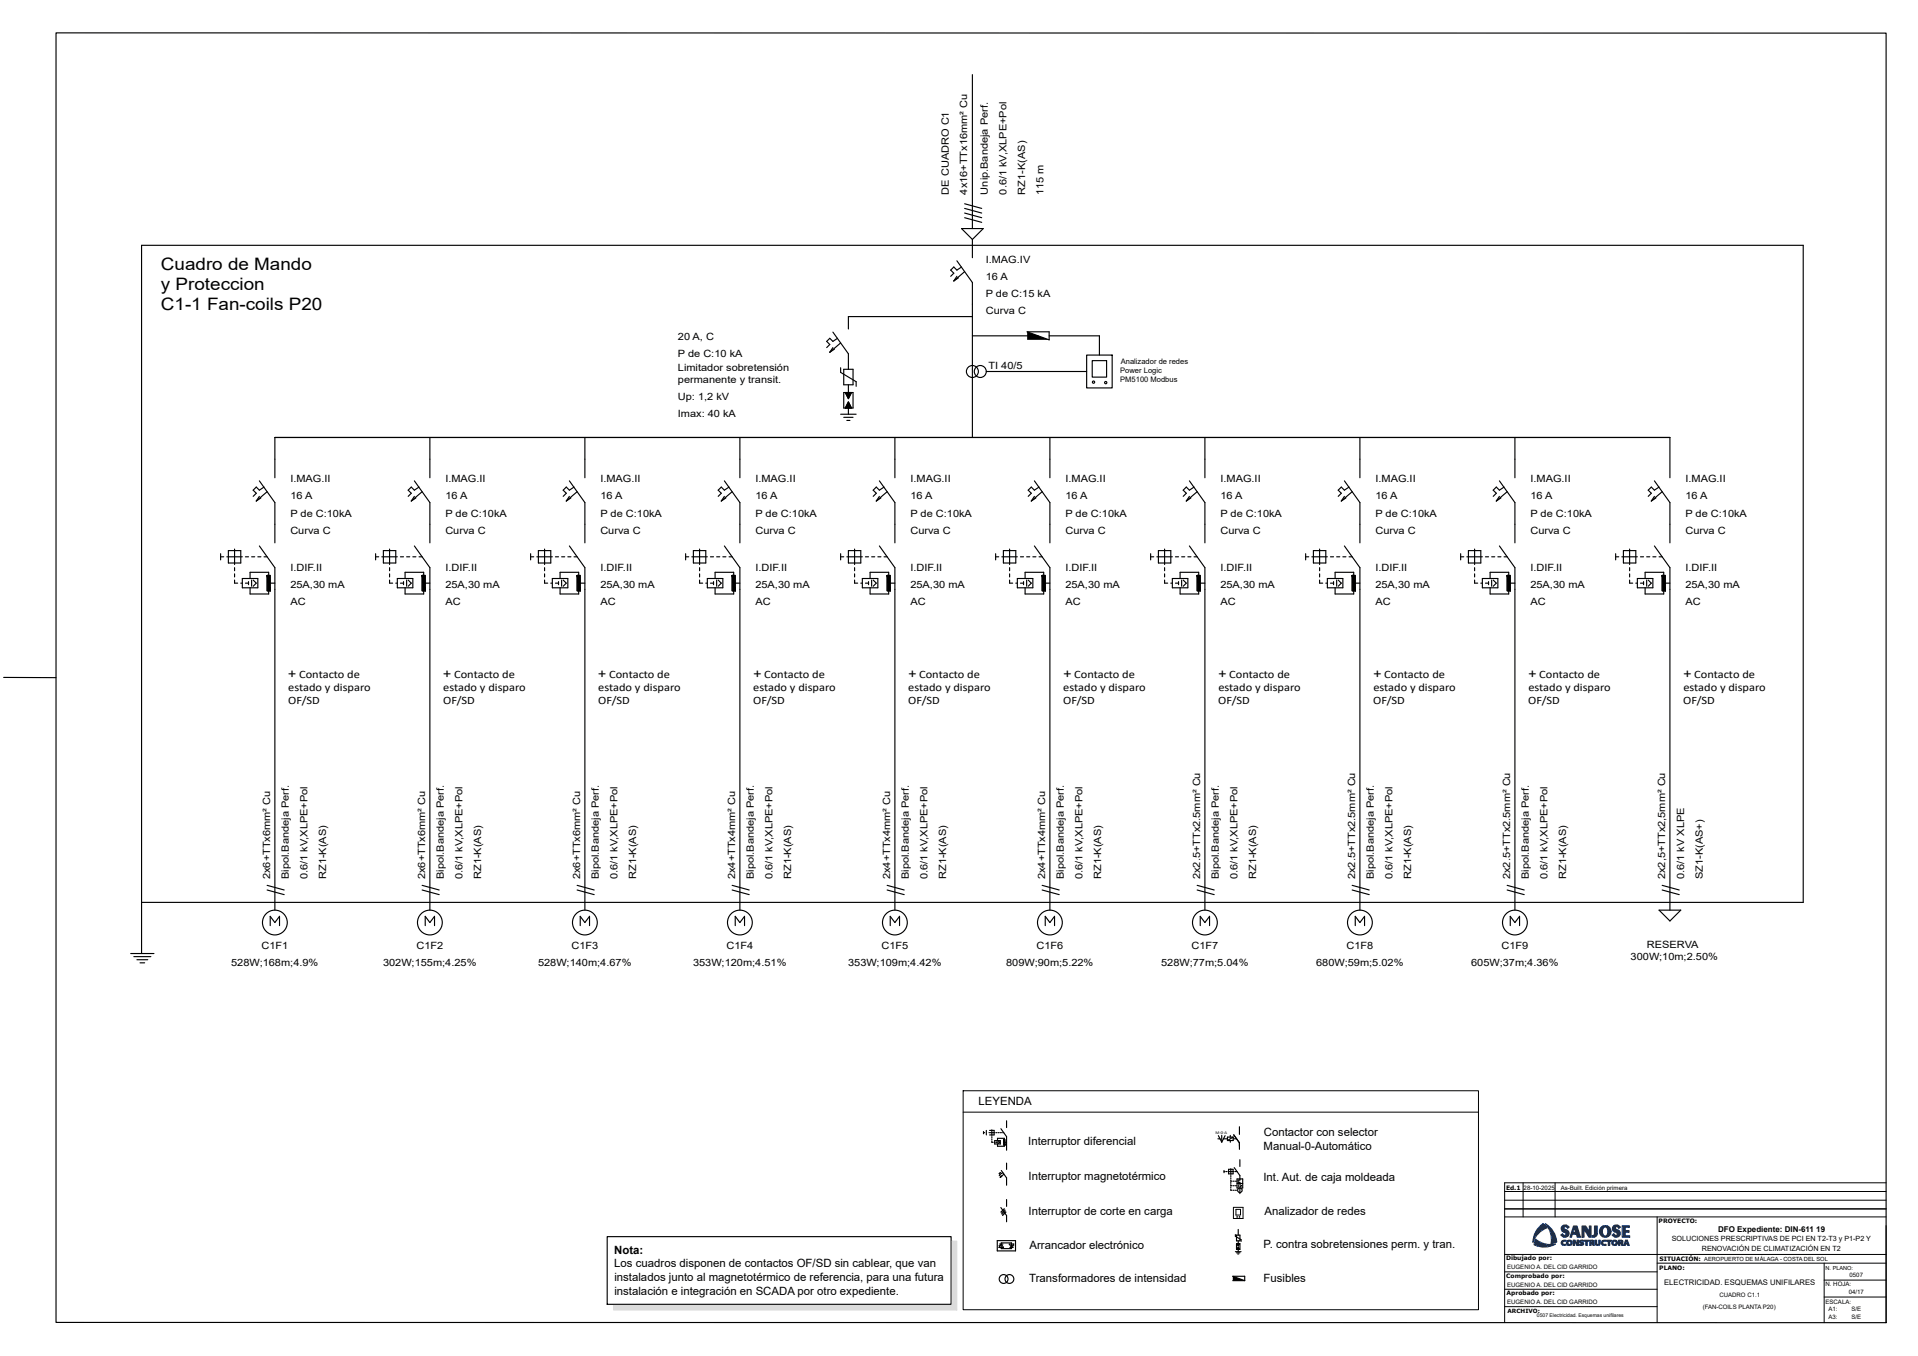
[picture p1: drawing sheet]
<svg xmlns="http://www.w3.org/2000/svg" width="420mm" height="297mm" viewBox="0 0 420 297" stroke-linecap="round" stroke-linejoin="round" font-family="sans-serif">
<!-- layer: LINEAS -->
<g fill="none" stroke="#000" stroke-width=".25">
<path d="M212.9 16.3v33.8M211.2 46.7l3.8 1M211.2 45.6l3.8 1.1M211.2 47.7l3.8 1M211.2 44.6l3.8 1M212.9 52.4v4M212.9 61.9v33.9M212.9 69.3h-27.1v2.8M224.9 72.7h4.8v1.7zM94.1 95.8v8.8M128.1 95.8v8.8M162 95.8v8.8"/>
<path d="M196 95.8v8.8M216 81.4h22M229.9 95.8v8.8M263.8 95.8v8.8M297.8 95.8v8.8M331.7 95.8v8.8M60.2 104.6v-8.8h305.5v8.8M60.2 110.1v8.8M94.1 110.1v8.8M128.1 110.1v8.8M162 110.1v8.8M196 110.1v8.8"/>
<path d="M229.9 110.1v8.8M263.8 110.1v8.8M297.8 110.1v8.8M331.7 110.1v8.8M365.7 110.1v8.8M60.2 124.3v75M94.1 124.3v75M128.1 124.3v75M162 124.3v75M196 124.3v75M229.9 124.3v75M263.8 124.3v75"/>
<path d="M297.8 124.3v75M331.7 124.3v75M365.7 124.3v75M58.5 194.9l3.7 1.1M58.5 193.9l3.7 1M92.4 194.9l3.8 1.1M92.4 193.9l3.8 1M126.4 194.9l3.7 1.1M126.4 193.9l3.7 1M160.3 194.9l3.8 1.1M160.3 193.9l3.8 1M194.3 194.9l3.7 1.1"/>
<path d="M194.3 193.9l3.7 1M228.2 194.9l3.7 1.1M228.2 193.9l3.7 1M262.1 194.9l3.8 1.1M262.1 193.9l3.8 1M296.1 194.9l3.7 1.1M296.1 193.9l3.7 1M330 194.9l3.8 1.1M330 193.9l3.8 1M363.3 199.3h4.8l-2.4 2.4zM364 194.9l3.7 1.1M364 193.9l3.7 1"/>
<path d="M220.4 245.5v1.5M220.4 249v2.9M220.4 254.8v1.3M220.4 258v1.6M271.4 250.3v1.4M271.5 254v1.5M218.4 271.7h4v2.3h-4zM218.8 272.9h.2M218.9 272.5h.7M219.3 272.2h2.2v1.3h-2.2zM219.3 272.5l.5 .7h-1zM220.4 262.7v1.5"/>
<path d="M221 272.5h1l-.5 .7zM221.1 273.2h.8M221.8 272.9h.2M271.5 260.2v1.2"/>
<circle cx="212.9" cy="81.4" r="1.31"/>
<circle cx="214.7" cy="81.4" r="1.31"/>
</g>
<!-- layer: SIMBOLOS -->
<g fill="none" stroke="#000" stroke-width=".25">
<path d="M209.5 57.1l3.4 4.8M210.6 58.5l-1.1 .7-.6-.7-.7 .7 .7 .6-.7 .7M210.6 50.1h4.7l-2.4 2.3zM211.2 59.5l-2.3 2M182.4 72.7l3.4 4.8v3.4M182.4 76.1l-.7 1.1M182.7 76.5l-1 .7M183.4 74.1l-1 .7-.7-.7-.7 .7 .7 .7-.7 .6M184.1 75.1l-2.4 2.1M209.5 60.5l-.6 1M209.9 60.9l-1 .6M184.1 80.5v1.1l3.4 2v1"/>
<path d="M184.1 90.7h3.4M184.8 80.9h2v3.4h-2zM184.8 86h2v3.4h-2zM184.8 91.4h2M185.1 86h1.4l-.7 1.3zM185.4 92.1h.7M185.8 88l.7 1.4h-1.4zM185.8 84.3v1.7M185.8 89.4v1.3M56.8 108.7l-.7 1M56.8 105.3l3.4 4.8M56.8 119.6l3.4 4.7"/>
<path d="M57.1 109.1l-1 .6M57.8 106.7l-1 .7-.7-.7-.7 .7 .7 .6-.7 .7M58.5 107.7l-2.4 2M90.7 108.7l-.6 1M90.7 105.3l3.4 4.8M90.7 119.6l3.4 4.7M91.1 109.1l-1 .6M91.8 106.7l-1.1 .7-.6-.7-.7 .7 .7 .6-.7 .7M92.4 107.7l-2.3 2M124.7 108.7l-.7 1M124.7 105.3l3.4 4.8M124.7 119.6l3.4 4.7"/>
<path d="M125 109.1l-1 .6M125.7 106.7l-1 .7-.7-.7-.7 .7 .7 .6-.7 .7M126.4 107.7l-2.4 2M158.6 108.7l-.7 1M158.6 105.3l3.4 4.8M158.6 119.6l3.4 4.7M159 109.1l-1.1 .6M159.6 106.7l-1 .7-.7-.7-.6 .7 .6 .6-.6 .7M160.3 107.7l-2.4 2M192.6 108.7l-.7 1M192.6 105.3l3.4 4.8M192.6 119.6l3.4 4.7"/>
<path d="M192.9 109.1l-1 .6M193.6 106.7l-1 .7-.7-.7-.7 .7 .7 .6-.7 .7M194.3 107.7l-2.4 2M226.5 108.7l-.7 1M226.5 105.3l3.4 4.8M226.5 119.6l3.4 4.7M226.8 109.1l-1 .6M227.5 106.7l-1 .7-.7-.7-.6 .7 .6 .6-.6 .7M228.2 107.7l-2.4 2M260.5 108.7l-.7 1M260.5 105.3l3.3 4.8M260.5 119.6l3.3 4.7"/>
<path d="M260.8 109.1l-1 .6M261.5 106.7l-1 .7-.7-.7-.7 .7 .7 .6-.7 .7M262.1 107.7l-2.3 2M294.4 108.7l-.7 1M294.4 105.3l3.4 4.8M294.4 119.6l3.4 4.7M294.7 109.1l-1 .6M295.4 106.7l-1 .7-.7-.7-.7 .7 .7 .6-.7 .7M296.1 107.7l-2.4 2M328.3 108.7l-.6 1M328.3 105.3l3.4 4.8M328.3 119.6l3.4 4.7"/>
<path d="M328.7 109.1l-1 .6M329.4 106.7l-1.1 .7-.6-.7-.7 .7 .7 .6-.7 .7M330 107.7l-2.3 2M362.3 108.7l-.7 1M362.3 105.3l3.4 4.8M362.3 119.6l3.4 4.7M362.6 109.1l-1 .6M363.3 106.7l-1 .7-.7-.7-.7 .7 .7 .6-.7 .7M364 107.7l-2.4 2M48.3 122h.7M48.3 121.3v1.3M49.7 122h3.4"/>
<path d="M50 120.6h2.7v2.7h-2.7zM51.4 120.3v3.4M51.4 124.3v.7M51.4 125.7v.7M51.4 127v.7h.6M52.7 127.7h.4M53.1 126.7h3.4v2h-3.4zM53.7 122h.7M53.7 127.7h.7M54.4 127.4v.7M54.8 128.7v1.4h4v-.7M55.1 122h.7"/>
<path d="M55.1 127v1.4M55.4 127l.7 .7-.7 .7M56.5 122h.6M57.8 122h.7M58.5 126h.7v3.4zM58.5 126l.7 3.4h-.7zM58.8 126v-.7h-4v1.4M59.2 127.7h1M82.3 122h.6M82.3 121.3v1.3M83.6 122h3.4M84 120.6h2.7v2.7h-2.7z"/>
<path d="M85.3 127v.7h.7M85.3 120.3v3.4M85.3 124.3v.7M85.3 125.7v.7M86.7 127.7h.3M87 126.7h3.4v2h-3.4zM87.7 122h.7M87.7 127.7h.7M88.4 127.4v.7M88.7 128.7v1.4h4.1v-.7M89 122h.7M89 127v1.4"/>
<path d="M89.4 127l.7 .7-.7 .7M90.4 122h.7M91.8 122h.6M92.4 126h.7v3.4zM92.4 126l.7 3.4h-.7zM92.8 126v-.7h-4.1v1.4M93.1 127.7h1M116.2 122h.7M116.2 121.3v1.3M117.6 122h3.3M117.9 120.6h2.7v2.7h-2.7zM119.3 127v.7h.6"/>
<path d="M119.3 120.3v3.4M119.3 124.3v.7M119.3 125.7v.7M120.6 127.7h.3M120.9 126.7h3.4v2h-3.4zM121.6 122h.7M121.6 127.7h.7M122.3 127.4v.7M122.6 128.7v1.4h4.1v-.7M123 122h.7M123 127v1.4M123.3 127l.7 .7-.7 .7"/>
<path d="M124.3 122h.7M125.7 122h.7M126.4 126h.7v3.4zM126.4 126l.7 3.4h-.7zM126.7 126v-.7h-4.1v1.4M127.1 127.7h1M150.1 122h.7M150.1 121.3v1.3M151.5 122h3.4M151.8 120.6h2.8v2.7h-2.8zM153.2 127v.7h.7M153.2 120.3v3.4"/>
<path d="M153.2 124.3v.7M153.2 125.7v.7M154.6 127.7h.3M154.9 126.7h3.4v2h-3.4zM155.6 122h.6M155.6 127.7h.6M156.2 127.4v.7M156.6 128.7v1.4h4.1v-.7M156.9 122h.7M156.9 127v1.4M157.3 127l.6 .7-.6 .7M158.3 122h.7"/>
<path d="M159.6 122h.7M160.3 126h.7v3.4zM160.3 126l.7 3.4h-.7zM160.7 126v-.7h-4.1v1.4M161 127.7h1M184.1 122h.7M184.1 121.3v1.3M185.4 122h3.4M185.8 120.6h2.7v2.7h-2.7zM187.1 127v.7h.7M187.1 120.3v3.4M187.1 124.3v.7"/>
<path d="M187.1 125.7v.7M188.5 127.7h.3M188.8 126.7h3.4v2h-3.4zM189.5 122h.7M189.5 127.7h.7M190.2 127.4v.7M190.5 128.7v1.4h4.1v-.7M190.9 122h.6M190.9 127v1.4M191.2 127l.7 .7-.7 .7M192.2 122h.7M193.6 122h.7"/>
<path d="M194.3 126h.6v3.4zM194.3 126l.6 3.4h-.6zM194.6 126v-.7h-4.1v1.4M194.9 127.7h1.1M218 122h.7M218 121.3v1.3M219.4 122h3.4M219.7 120.6h2.7v2.7h-2.7zM221.1 127v.7h.7M221.1 120.3v3.4M221.1 124.3v.7M221.1 125.7v.7"/>
<path d="M222.4 127.7h.4M222.8 126.7h3.4v2h-3.4zM223.5 122h.6M223.5 127.7h.6M224.1 127.4v.7M224.5 128.7v1.4h4v-.7M224.8 122h.7M224.8 127v1.4M225.2 127l.6 .7-.6 .7M226.2 122h.6M227.5 122h.7M228.2 126h.7v3.4z"/>
<path d="M228.2 126l.7 3.4h-.7zM228.5 126v-.7h-4v1.4M228.9 127.7h1M252 122h.6M252 121.3v1.3M253.3 122h3.4M253.7 120.6h2.7v2.7h-2.7zM255 127v.7h.7M255 120.3v3.4M255 124.3v.7M255 125.7v.7M256.4 127.7h.3"/>
<path d="M256.7 126.7h3.4v2h-3.4zM257.4 122h.7M257.4 127.7h.7M258.1 127.4v.7M258.4 128.7v1.4h4.1v-.7M258.8 122h.6M258.8 127v1.4M259.1 127l.7 .7-.7 .7M260.1 122h.7M261.5 122h.6M262.1 126h.7v3.4zM262.1 126l.7 3.4h-.7z"/>
<path d="M262.5 126v-.7h-4.1v1.4M262.8 127.7h1M285.9 122h.7M285.9 121.3v1.3M287.3 122h3.4M287.6 120.6h2.7v2.7h-2.7zM289 127v.7h.6M289 120.3v3.4M289 124.3v.7M289 125.7v.7M290.3 127.7h.4M290.7 126.7h3.4v2h-3.4z"/>
<path d="M291.3 122h.7M291.3 127.7h.7M292 127.4v.7M292.4 128.7v1.4h4v-.7M292.7 122h.7M292.7 127v1.4M293 127l.7 .7-.7 .7M294.1 122h.6M295.4 122h.7M296.1 126h.7v3.4zM296.1 126l.7 3.4h-.7zM296.4 126v-.7h-4v1.4"/>
<path d="M296.8 127.7h1M319.9 122h.6M319.9 121.3v1.3M321.2 122h3.4M321.5 120.6h2.8v2.7h-2.8zM322.9 127v.7h.7M322.9 120.3v3.4M322.9 124.3v.7M322.9 125.7v.7M324.3 127.7h.3M324.6 126.7h3.4v2h-3.4zM325.3 122h.7"/>
<path d="M325.3 127.7h.7M326 127.4v.7M326.3 128.7v1.4h4.1v-.7M326.6 122h.7M326.6 127v1.4M327 127l.7 .7-.7 .7M328 122h.7M329.4 122h.6M330 126h.7v3.4zM330 126l.7 3.4h-.7zM330.4 126v-.7h-4.1v1.4M330.7 127.7h1"/>
<path d="M353.8 122h.7M353.8 121.3v1.3M355.2 122h3.3M355.5 120.6h2.7v2.7h-2.7zM356.8 127v.7h.7M356.8 120.3v3.4M356.8 124.3v.7M356.8 125.7v.7M358.2 127.7h.3M358.5 126.7h3.4v2h-3.4zM359.2 122h.7M359.2 127.7h.7"/>
<path d="M359.9 127.4v.7M360.2 128.7v1.4h4.1v-.7M360.6 122h.7M360.6 127v1.4M360.9 127l.7 .7-.7 .7M361.9 122h.7M363.3 122h.7M364 126h.7v3.4zM364 126l.7 3.4h-.7zM364.3 126v-.7h-4.1v1.4M364.7 127.7h1M59.2 202.7v-2l1 1.4 1-1.4v2"/>
<path d="M93.1 202.7v-2l1 1.4 1.1-1.4v2M127.1 202.7v-2l1 1.4 1-1.4v2M161 202.7v-2l1 1.4 1-1.4v2M194.9 202.7v-2l1.1 1.4 1-1.4v2M228.9 202.7v-2l1 1.4 1-1.4v2M262.8 202.7v-2l1 1.4 1.1-1.4v2M296.8 202.7v-2l1 1.4 1-1.4v2M330.7 202.7v-2l1 1.4 1.1-1.4v2M215.4 248.1h.2M215.4 247.8v.5M216 247.6v1M216.6 248.1h1.2"/>
<path d="M216.7 247.6h1v1h-1M217.2 247.5v1.2M217.2 249v.2M217.2 249.4v.3M217.2 249.9v.3h.2M217.7 250.2h.1M217.8 249.8h1.3v.8h-1.3zM218.1 248.1h.2M218.1 250.2h.2M218.3 250.1v.2M218.4 250.6v.5h1.5v-.3M218.6 248.1h.2"/>
<path d="M218.6 249.9v.5M218.7 249.9l.2 .3-.2 .2M219.1 248.1h.2M219.2 247.2l1.2 1.8M219.3 257.5l-.3 .4M219.3 256.4l1.1 1.6M219.4 257.6l-.4 .3M219.5 248.1h.3M219.6 256.8l-.3 .3-.3-.3-.2 .3 .2 .2-.2 .2M219.8 249.6h.2v1.2zM219.8 249.6l.2 1.2h-.2zM219.8 257.2l-.8 .7"/>
<path d="M219.9 249.6v-.3h-1.5v.5M220 250.2h.4M268 256.6h.2M268 256.4v.5M268.4 256.6h.3M268.9 256.6h1.2M269 256.1h1v1h-1zM269.4 248.7v.4M269.4 249.8v.4M269.5 256v1.2M269.5 257.5v.2M269.5 258v.2"/>
<path d="M269.5 258.5v.2h.3M269.5 259v.2M269.5 259.5v.2h.3M269.5 260v.2M270 259.7h.3M270 258.7h.3M270 249.1h-1.2v.7M270 249.1v.7h-1.2M270 249.1l-1.2 .7M270 249.4h.8M270.2 248.6l1.2 1.7M270.3 255.7l1.2 1.8v1h-.4v.5h.4v.2"/>
<path d="M270.4 256.6h.5M270.5 259.7h.3M270.5 258.7h.3M270.9 258.2h1.2v2h-1.2zM270.9 259.2h1.2M271.3 259.5v.5M271.5 259.5l.4 .2-.4 .3M219.2 264.5l1.2 1.7v1.4M219.9 264.7l-.7 .8M220 265l-.7 .7M220.2 265.2l-.8 .8M220.3 265.5l-.8 .7"/>
<path d="M269.5 260.5v.2h.3M270 260.7h.3M270.5 260.7h.3M270.5 270.4v.4l1.3 .7v.4M270.5 274.2h1.3M270.8 270.5h.7v1.3h-.7zM270.8 272.4h.7v1.3h-.7zM270.8 274.4h.7M270.9 272.4h.5l-.3 .5zM271 274.7h.3M271.1 273.2l.3 .5h-.5zM271.1 269.3v1.2"/>
<path d="M271.1 271.8v.6M271.1 273.7v.5"/>
<circle cx="60.2" cy="202.1" r="2.72"/>
<circle cx="94.1" cy="202.1" r="2.72"/>
<circle cx="128.1" cy="202.1" r="2.72"/>
<circle cx="162" cy="202.1" r="2.72"/>
<circle cx="196" cy="202.1" r="2.72"/>
<circle cx="229.9" cy="202.1" r="2.72"/>
<circle cx="263.8" cy="202.1" r="2.72"/>
<circle cx="297.8" cy="202.1" r="2.72"/>
<circle cx="331.7" cy="202.1" r="2.72"/>
<circle cx="271.5" cy="260.7" r=".5"/>
</g>
<g fill="none" stroke="#000" stroke-width=".22">
<path d="M185.1 86h1.4l-.7 1.3zM185.8 88l.7 1.4h-1.4zM58.5 126h.7v3.4zM58.5 126l.7 3.4h-.7zM92.4 126h.7v3.4zM92.4 126l.7 3.4h-.7zM126.4 126h.7v3.4zM126.4 126l.7 3.4h-.7zM160.3 126h.7v3.4zM160.3 126l.7 3.4h-.7zM194.3 126h.6v3.4zM194.3 126l.6 3.4h-.6z"/>
<path d="M228.2 126h.7v3.4zM228.2 126l.7 3.4h-.7zM262.1 126h.7v3.4zM262.1 126l.7 3.4h-.7zM296.1 126h.7v3.4zM296.1 126l.7 3.4h-.7zM330 126h.7v3.4zM330 126l.7 3.4h-.7zM364 126h.7v3.4zM364 126l.7 3.4h-.7zM219.8 249.6h.2v1.2zM219.8 249.6l.2 1.2h-.2z"/>
<path d="M270.9 272.4h.5l-.3 .5zM271.1 273.2l.3 .5h-.5z"/>
</g>
<g fill="#000">
<path d="M185.1 86h1.4l-.7 1.3zM185.8 88l.7 1.4h-1.4zM58.5 126h.7v3.4zM58.5 126l.7 3.4h-.7zM92.4 126h.7v3.4zM92.4 126l.7 3.4h-.7zM126.4 126h.7v3.4zM126.4 126l.7 3.4h-.7zM160.3 126h.7v3.4zM160.3 126l.7 3.4h-.7zM194.3 126h.6v3.4zM194.3 126l.6 3.4h-.6z"/>
<path d="M228.2 126h.7v3.4zM228.2 126l.7 3.4h-.7zM262.1 126h.7v3.4zM262.1 126l.7 3.4h-.7zM296.1 126h.7v3.4zM296.1 126l.7 3.4h-.7zM330 126h.7v3.4zM330 126l.7 3.4h-.7zM364 126h.7v3.4zM364 126l.7 3.4h-.7zM219.8 249.6h.2v1.2zM219.8 249.6l.2 1.2h-.2z"/>
<path d="M270.9 272.4h.5l-.3 .5zM271.1 273.2l.3 .5h-.5z"/>
</g>
<!-- layer: RECUADRO -->
<path d="M31 197.6h363.9v-143.9h-363.9v155.1M28.6 208.8h5.1M29.3 209.5h3.7M30 210.2h2.4M30.7 210.9h1" fill="none" stroke="#000" stroke-width=".25"/>
<!-- layer: 0 -->
<g fill="none" stroke="#000" stroke-width=".25">
<path d="M212.9 73.6h14.4M229.7 73.6h11v4.2M238 77.8h5.5v7.2h-5.5zM239.2 79h3.1v3.6h-3.1zM266.7 249.4h.5M266.8 248.7l.7 1.5M267.5 248.7v1.5M267.9 249.4h.9M268.3 248.7l-.8 1.5M271.4 246.8v1.7"/>
<circle cx="239.5" cy="83.7" r=".25"/>
<circle cx="242.1" cy="83.8" r=".25"/>
</g>
<!-- layer: LINEAS -->
<path d="M224.9 72.7l4.8 1.7h-4.8z" fill="#000"/>
<!-- layer: RF-IE-DIBUJO SIMBOLOS -->
<g fill="none" stroke="#000" stroke-width=".22">
<path d="M270.1 264.4h2.1v2.5h-2.1zM270.6 264.9h1v1.2h-1z"/>
<circle cx="270.9" cy="266.5" r=".08"/>
<circle cx="271.4" cy="266.5" r=".08"/>
</g>
<!-- layer: RF-IE-TEXTO -->
<path d="M210.9 238.9h112.9v48h-112.9zM210.9 243.6h112.9" fill="none" stroke="#000" stroke-width=".22"/>
<!-- layer: Cajetin -->
<path d="M12.3 7.2l400.7 .1v282.4l-400.7-.1z" fill="none" stroke="#000" stroke-width=".25"/>
<g fill="none" stroke="#000" stroke-width=".22">
<path d="M333.5 259.1v7.4M340.5 259.1v7.4M413 259.1h-83.5v30.6M329.5 274.8h83.5M329.5 264.8h83.5M329.5 262.9h83.5M329.5 278.6h33.4M329.5 266.5h83.5M362.9 276.7h50.1M362.9 266.5v23.2M399.5 276.7v13M413 268.4v21.3"/>
<path d="M329.5 286.2h33.4M399.5 280.4h13.5M399.5 284.1h13.5"/>
</g>
<path d="M337.2 268.6a5 5 0 0 0-1.5 3.5 5.2 5.2 0 0 1 3.1-3.2l-.3-.5a.6 .6 0 0 0-.6-.3 .6 .6 0 0 0-.5 .3zM338.4 268.1a5.2 5.2 0 0 1 1.3 4.2h.5a.6 .6 0 0 0 .6-.3 .6 .6 0 0 0 0-.7 5 5 0 0 0-2.4-3.2zM336.3 271.4l-.2 .5a.6 .6 0 0 0-.1 .7 .6 .6 0 0 0 .6 .3 5 5 0 0 0 4-.4 5.2 5.2 0 0 1-4.3-1.1z" fill-rule="evenodd" fill="#082f6d"/>
<path d="M336.3 271.4a5.2 5.2 0 0 0 4.3 1.1 5 5 0 0 1-4.6 .1zM337.4 268.4l.5-.4 .9 .9a5.2 5.2 0 0 0-3.1 3.2 5 5 0 0 1 1.7-3.7zM338.4 268.1a5 5 0 0 1 2.5 3.9l-1.2 .3a5.2 5.2 0 0 0-1.3-4.2z" fill="none" stroke="#082f6d" stroke-width=".25"/>
<path d="M342.1 268.5a1.01 1.01 0 0 1 1.5 .3l-.3 .2a.39 .39 0 0 0-.4-.4 .39 .39 0 0 0-.4 .5l.1 .1a1.06 1.06 0 0 1 1 1.2 .98 .98 0 0 1-.9 .6 .98 .98 0 0 1-.9-.5l.3-.3a.4 .4 0 0 0 .5 .4 .4 .4 0 0 0 .3-.4l-.1-.1a.94 .94 0 0 1-.8-.6 .94 .94 0 0 1 .1-1z" fill-rule="evenodd" fill="#082f6d"/>
<path d="M342.2 268.5l.6-.2 .4 .1 .4 .4-.3 .2a.44 .44 0 0 0-.4-.3 .44 .44 0 0 0-.4 .2l.1 .3a.91 .91 0 0 1 .9 .7 .91 .91 0 0 1-.6 1.1h-.5l-.6-.5 .3-.3 .3 .3 .4 .1 .2-.2-.1-.3a1.07 1.07 0 0 1-.9-1.5z" fill="none" stroke="#082f6d" stroke-width=".25"/>
<path d="M344.6 269.1l.4 .8h-.6zM344.6 268.5l-.8 2.5h.3l.2-.7h.9l.2 .7h.7l-.8-2.5z" fill-rule="evenodd" fill="#082f6d"/>
<path d="M344.6 268.5h.7l.8 2.5h-.7l-.2-.7h-.9l-.2 .7h-.3zM344.6 269.1l.4 .8h-.6z" fill="none" stroke="#082f6d" stroke-width=".25"/>
<path d="M346.4 268.5h.8l.9 1.3-.1-1.3h.4v2.5h-.4l-1.2-1.8 .1 1.8h-.5z" fill-rule="evenodd" fill="#082f6d"/>
<path d="M346.4 268.5h.8l.9 1.3-.1-1.3h.4v2.5h-.4l-1.2-1.8 .1 1.8h-.5z" fill="none" stroke="#082f6d" stroke-width=".25"/>
<path d="M353.3 268.5a1.01 1.01 0 0 1 1.5 .3l-.3 .2a.39 .39 0 0 0-.4-.4 .39 .39 0 0 0-.4 .5l.1 .1a1.06 1.06 0 0 1 1 1.2 .98 .98 0 0 1-.9 .6 .98 .98 0 0 1-.9-.5l.4-.3a.4 .4 0 0 0 .4 .4 .4 .4 0 0 0 .4-.4l-.1-.1a.94 .94 0 0 1-.9-.6 .94 .94 0 0 1 .1-1z" fill-rule="evenodd" fill="#082f6d"/>
<path d="M353.4 268.5l.6-.2 .4 .1 .4 .4-.3 .2a.44 .44 0 0 0-.3-.3 .44 .44 0 0 0-.5 .2l.1 .3a.91 .91 0 0 1 .9 .7 .91 .91 0 0 1-.6 1.1h-.4l-.7-.5 .4-.3 .3 .3 .3 .1 .2-.2-.1-.3a1.07 1.07 0 0 1-.9-1.5z" fill="none" stroke="#082f6d" stroke-width=".25"/>
<path d="M355.2 268.5h1.6v.3h-.9v.7h.8v.4h-.8v.7h1v.4h-1.7z" fill-rule="evenodd" fill="#082f6d"/>
<path d="M355.2 268.5h1.6v.3h-.9v.7h.8v.4h-.8v.7h1v.4h-1.7z" fill="none" stroke="#082f6d" stroke-width=".25"/>
<path d="M350.2 269.7a1.3 1.3 0 0 1 2.6 0 1.3 1.3 0 0 1-2.6 0zM351.2 268.8a1.14 1.14 0 0 0 .4 1.9 1.21 1.21 0 0 0-.1-2z" fill-rule="evenodd" fill="#082f6d"/>
<g fill="none" stroke="#082f6d" stroke-width=".25">
<path d="M351.2 268.8h.1a.95 .95 0 0 1 .7 1.4 .54 .54 0 0 1-.5 .6 .54 .54 0 0 1-.5-.6l-.1-.8z"/>
<circle cx="351.5" cy="269.7" r="1.27"/>
</g>
<path d="M352.9 272.2a.65 .65 0 0 0 1.3 0 .65 .65 0 0 0-1.3 0zM353.2 272.2a.4 .4 0 0 0 .8 0 .4 .4 0 0 0-.8 0zM351.8 271.6v.3h.4v.9h.3v-.9h.4v-.3zM350.8 271.8l.6-.2 .3 .1-.1 .2a.43 .43 0 0 0-.5 0 .43 .43 0 0 0 0 .6 .43 .43 0 0 0 .5 0l.1 .2a.64 .64 0 0 1-.8 0 .64 .64 0 0 1-.1-.9zM349.3 271.6h.3v.8l.3 .2 .2-.2v-.8h.3v.7a.57 .57 0 0 1-.5 .5 .57 .57 0 0 1-.6-.5zM346.9 271.6v.3h.4v.9h.3v-.9h.4v-.3zM345.9 271.8v.3l.6 .4h-.6v.2a.5 .5 0 0 0 .6 .1 .5 .5 0 0 0 .2-.6l-.5-.3h.5v-.2l-.4-.1zM343 272.2a.65 .65 0 0 0 1.3 0 .65 .65 0 0 0-1.3 0zM343.3 272.2a.4 .4 0 0 0 .8 0 .4 .4 0 0 0-.8 0zM342 271.8l.6-.2 .3 .1v.2a.43 .43 0 0 0-.6 0 .43 .43 0 0 0 0 .6 .43 .43 0 0 0 .6 0v.2a.64 .64 0 0 1-.8 0 .64 .64 0 0 1-.1-.9zM354.7 271.8l.1 .4a.22 .22 0 0 0 .3-.1 .22 .22 0 0 0-.1-.3 .22 .22 0 0 0-.3 0zM354.4 271.7v1.1h.3l.1-.5 .2 .1 .1 .4h.3l-.3-.6 .3-.1-.1-.3zM348.4 271.8l.1 .4a.22 .22 0 0 0 .3-.1 .22 .22 0 0 0-.1-.3 .22 .22 0 0 0-.3 0zM348.1 271.7v1.1h.3l.1-.5 .2 .1 .1 .4h.3l-.3-.6 .3-.1-.1-.3zM344.5 271.6h.4l.5 .8v-.8h.2v1.2h-.3l-.5-.9v.9h-.3z" fill-rule="evenodd" fill="#082f6d"/>
<g fill="none" stroke="#082f6d" stroke-width=".25">
<path d="M342 271.9l.7-.3 .2 .1v.2a.42 .42 0 0 0-.6 0 .42 .42 0 0 0 0 .6 .42 .42 0 0 0 .6 0v.2l-.5 .1a.56 .56 0 0 1-.4-.9zM344.5 271.6h.4l.5 .8v-.8h.2v1.2h-.3l-.5-.9v.9h-.3zM346.3 272a.39 .39 0 0 1 .5 .4 .39 .39 0 0 1-.5 .4l-.4-.1v-.2l.5 .1M346.3 271.8l.4 .1v-.2a.5 .5 0 0 0-.5-.1 .5 .5 0 0 0-.3 .5l.5 .2M346.9 271.6h1.1v.3h-.4v.9h-.3v-.9h-.4zM348.1 271.7a.62 .62 0 0 1 1 .3l-.3 .2 .3 .6h-.3l-.3-.5-.1 .5h-.3zM348.4 271.8h.3a.21 .21 0 0 1 0 .3 .21 .21 0 0 1-.3 .1zM349.3 271.6h.3v.8l.3 .2 .2-.2v-.8h.3v.7a.57 .57 0 0 1-.5 .5 .57 .57 0 0 1-.6-.5zM350.7 271.9l.8-.3 .2 .1-.1 .2a.42 .42 0 0 0-.5 0 .42 .42 0 0 0 0 .6 .42 .42 0 0 0 .5 0l.1 .2-.5 .1a.56 .56 0 0 1-.5-.9zM351.8 271.6h1.1v.3h-.4v.9h-.3v-.9h-.4zM354.4 271.7a.62 .62 0 0 1 1 .3l-.3 .2 .3 .6h-.3l-.3-.5-.1 .5h-.3zM354.7 271.8h.3a.21 .21 0 0 1 0 .3 .21 .21 0 0 1-.3 .1z"/>
<circle cx="343.6" cy="272.2" r=".61"/>
<circle cx="343.7" cy="272.2" r=".37"/>
<circle cx="353.5" cy="272.2" r=".61"/>
<circle cx="353.6" cy="272.2" r=".37"/>
</g>
<path d="M346.3 271.8v.2" fill="none" stroke="#082f6d" stroke-width=".22"/>
<path d="M346.4 272.3v.3" fill="none" stroke="#082f6d" stroke-width=".23"/>
<path d="M356 271.6l-.5 1.2h.4l.1-.3h.4l.1 .3h.3l-.5-1.2zM356.2 271.8l.1 .5h-.3z" fill-rule="evenodd" fill="#082f6d"/>
<path d="M356 271.6h.3l.5 1.2h-.3l-.1-.3h-.4l-.1 .3h-.4zM356.2 271.8l.1 .5h-.3z" fill="none" stroke="#082f6d" stroke-width=".25"/>
<path d="M349.2 268.5h.6v1.7a.85 .85 0 0 1-1.2 .7v-.3h.4l.2-.3z" fill-rule="evenodd" fill="#082f6d"/>
<path d="M349.2 268.5h.6v1.7a.85 .85 0 0 1-1.2 .7v-.3h.4l.1-.2z" fill="none" stroke="#082f6d" stroke-width=".25"/>
<!-- layer: 0 -->
<path d="M.8 148.4h11.5" fill="none" stroke="#000" stroke-width=".25"/>
<!-- layer: Cajetin -->
<path d="M329.5 261h83.5M329.5 282.4h33.4" fill="none" stroke="#000" stroke-width=".22"/>
<!-- layer: LINEAS -->
<path d="M269.9 279.5l2.7 1h-2.7z" fill="#000"/>
<path d="M269.9 279.5h2.7v1zM269.9 280.5h2.7" fill="none" stroke="#000" stroke-width=".25"/>
<!-- layer: TEXTO -->
<path d="M133 270.9h75.3v14.8h-75.3z" fill="none" stroke="#000" stroke-width=".25"/>
<path d="M208.5 271.8h1v15.1l-1-1z" fill="none" stroke="#dbdbdb" stroke-width=".22"/>
<path d="M208.5 271.8h1v15.1l-1-1z" fill="#dbdbdb"/>
<path d="M134.3 285.9h74.2l1 1h-75.2z" fill="none" stroke="#dbdbdb" stroke-width=".22"/>
<path d="M134.3 285.9h74.2l1 1h-75.2z" fill="#dbdbdb"/>
<!-- layer: LINEAS -->
<g fill="none" stroke="#000" stroke-width=".25">
<circle cx="219.8" cy="280.1" r=".97"/>
<circle cx="221" cy="280.1" r=".97"/>
</g>
<g font-size="3.8">
<text x="35.2" y="59.1">Cuadro de Mando</text>
<text x="35.2" y="63.5">y Proteccion</text>
<text x="35.2" y="67.9">C1-1 Fan-coils P20</text>
</g>
<g font-size="3.2">
<text x="63.1" y="148.4">+</text>
<text x="97.1" y="148.4">+</text>
<text x="131" y="148.4">+</text>
<text x="165" y="148.4">+</text>
<text x="198.9" y="148.4">+</text>
<text x="232.8" y="148.4">+</text>
<text x="266.8" y="148.4">+</text>
<text x="300.7" y="148.4">+</text>
<text x="334.7" y="148.4">+</text>
<text x="368.6" y="148.4">+</text>
</g>
<g font-size="2.5">
<text x="65.5" y="148.4">Contacto de</text>
<text x="99.5" y="148.4">Contacto de</text>
<text x="133.4" y="148.4">Contacto de</text>
<text x="167.3" y="148.4">Contacto de</text>
<text x="201.3" y="148.4">Contacto de</text>
<text x="235.2" y="148.4">Contacto de</text>
<text x="269.2" y="148.4">Contacto de</text>
<text x="303.1" y="148.4">Contacto de</text>
<text x="337" y="148.4">Contacto de</text>
<text x="371" y="148.4">Contacto de</text>
<text x="63.1" y="154.1">OF/SD</text>
<text x="63.1" y="151.3">estado y disparo</text>
<text x="97.1" y="154.1">OF/SD</text>
<text x="97.1" y="151.3">estado y disparo</text>
<text x="131" y="154.1">OF/SD</text>
<text x="131" y="151.3">estado y disparo</text>
<text x="165" y="154.1">OF/SD</text>
<text x="165" y="151.3">estado y disparo</text>
<text x="198.9" y="154.1">OF/SD</text>
<text x="198.9" y="151.3">estado y disparo</text>
<text x="232.8" y="154.1">OF/SD</text>
<text x="232.8" y="151.3">estado y disparo</text>
<text x="266.8" y="154.1">OF/SD</text>
<text x="266.8" y="151.3">estado y disparo</text>
<text x="300.7" y="154.1">OF/SD</text>
<text x="300.7" y="151.3">estado y disparo</text>
<text x="334.7" y="154.1">OF/SD</text>
<text x="334.7" y="151.3">estado y disparo</text>
<text x="368.6" y="154.1">OF/SD</text>
<text x="368.6" y="151.3">estado y disparo</text>
<text x="214.3" y="242.1">LEYENDA</text>
<text x="225.2" y="250.9">Interruptor diferencial</text>
<text x="276.7" y="251.8">Manual-0-Automático</text>
<text x="276.8" y="248.8">Contactor con selector</text>
<text x="225.2" y="258.5">Interruptor magnetotérmico</text>
<text x="276.7" y="258.7">Int. Aut. de caja moldeada</text>
<text x="225.2" y="266.2">Interruptor de corte en carga</text>
<text x="276.9" y="266.2">Analizador de redes</text>
<text x="134.5" y="274.6">Nota:</text>
<text x="225.5" y="273.6">Arrancador electrónico</text>
<text x="276.7" y="273.3">P. contra sobretensiones perm. y tran.</text>
<text x="134.5" y="277.6">Los cuadros disponen de contactos OF/SD sin cablear, que van</text>
<text x="134.5" y="280.6">instalados junto al magnetotérmico de referencia, para una futura</text>
<text x="225.4" y="280.8">Transformadores de intensidad</text>
<text x="276.7" y="280.9">Fusibles</text>
<text x="134.5" y="283.6">instalación e integración en SCADA por otro expediente.</text>
</g>
<g font-size="2.2">
<text x="207.7" y="42.6" transform="rotate(-90 207.7 42.6)">DE CUADRO C1</text>
<text x="211.8" y="42.6" transform="rotate(-90 211.8 42.6)">4x16+TTx16mm² Cu</text>
<text x="216.3" y="42.6" transform="rotate(-90 216.3 42.6)">Unip.Bandeja Perf.</text>
<text x="220.4" y="42.6" transform="rotate(-90 220.4 42.6)">0.6/1 kV,XLPE+Pol</text>
<text x="224.5" y="42.6" transform="rotate(-90 224.5 42.6)">RZ1-K(AS)</text>
<text x="228.5" y="42.6" transform="rotate(-90 228.5 42.6)">115 m</text>
<text x="215.9" y="57.5">I.MAG.IV</text>
<text x="215.9" y="61.2">16 A</text>
<text x="215.9" y="65">P de C:15 kA</text>
<text x="215.9" y="68.7">Curva C</text>
<text x="148.4" y="74.4">20 A, C</text>
<text x="148.4" y="78.2">P de C:10 kA</text>
<text x="148.4" y="83.9">permanente y transit.</text>
<text x="148.4" y="81.3">Limitador sobretensión</text>
<text x="216.5" y="80.8">TI 40/5</text>
<text x="148.4" y="87.7">Up: 1,2 kV</text>
<text x="148.4" y="91.4">Imax: 40 kA</text>
<text x="63.6" y="105.7">I.MAG.II</text>
<text x="97.5" y="105.7">I.MAG.II</text>
<text x="131.5" y="105.7">I.MAG.II</text>
<text x="165.4" y="105.7">I.MAG.II</text>
<text x="199.4" y="105.7">I.MAG.II</text>
<text x="233.3" y="105.7">I.MAG.II</text>
<text x="267.2" y="105.7">I.MAG.II</text>
<text x="301.2" y="105.7">I.MAG.II</text>
<text x="335.1" y="105.7">I.MAG.II</text>
<text x="369.1" y="105.7">I.MAG.II</text>
<text x="63.6" y="109.4">16 A</text>
<text x="63.6" y="113.1">P de C:10kA</text>
<text x="97.5" y="109.4">16 A</text>
<text x="97.5" y="113.1">P de C:10kA</text>
<text x="131.5" y="109.4">16 A</text>
<text x="131.5" y="113.1">P de C:10kA</text>
<text x="165.4" y="109.4">16 A</text>
<text x="165.4" y="113.1">P de C:10kA</text>
<text x="199.4" y="109.4">16 A</text>
<text x="199.4" y="113.1">P de C:10kA</text>
<text x="233.3" y="109.4">16 A</text>
<text x="233.3" y="113.1">P de C:10kA</text>
<text x="267.2" y="109.4">16 A</text>
<text x="267.2" y="113.1">P de C:10kA</text>
<text x="301.2" y="109.4">16 A</text>
<text x="301.2" y="113.1">P de C:10kA</text>
<text x="335.1" y="109.4">16 A</text>
<text x="335.1" y="113.1">P de C:10kA</text>
<text x="369.1" y="109.4">16 A</text>
<text x="369.1" y="113.1">P de C:10kA</text>
<text x="63.6" y="116.9">Curva C</text>
<text x="97.5" y="116.9">Curva C</text>
<text x="131.5" y="116.9">Curva C</text>
<text x="165.4" y="116.9">Curva C</text>
<text x="199.4" y="116.9">Curva C</text>
<text x="233.3" y="116.9">Curva C</text>
<text x="267.2" y="116.9">Curva C</text>
<text x="301.2" y="116.9">Curva C</text>
<text x="335.1" y="116.9">Curva C</text>
<text x="369.1" y="116.9">Curva C</text>
<text x="63.6" y="125">I.DIF.II</text>
<text x="97.5" y="125">I.DIF.II</text>
<text x="131.5" y="125">I.DIF.II</text>
<text x="165.4" y="125">I.DIF.II</text>
<text x="199.4" y="125">I.DIF.II</text>
<text x="233.3" y="125">I.DIF.II</text>
<text x="267.2" y="125">I.DIF.II</text>
<text x="301.2" y="125">I.DIF.II</text>
<text x="335.1" y="125">I.DIF.II</text>
<text x="369.1" y="125">I.DIF.II</text>
<text x="63.6" y="128.7">25A,30 mA</text>
<text x="97.5" y="128.7">25A,30 mA</text>
<text x="131.5" y="128.7">25A,30 mA</text>
<text x="165.4" y="128.7">25A,30 mA</text>
<text x="199.4" y="128.7">25A,30 mA</text>
<text x="233.3" y="128.7">25A,30 mA</text>
<text x="267.2" y="128.7">25A,30 mA</text>
<text x="301.2" y="128.7">25A,30 mA</text>
<text x="335.1" y="128.7">25A,30 mA</text>
<text x="369.1" y="128.7">25A,30 mA</text>
<text x="63.6" y="132.5">AC</text>
<text x="97.5" y="132.5">AC</text>
<text x="131.5" y="132.5">AC</text>
<text x="165.4" y="132.5">AC</text>
<text x="199.4" y="132.5">AC</text>
<text x="233.3" y="132.5">AC</text>
<text x="267.2" y="132.5">AC</text>
<text x="301.2" y="132.5">AC</text>
<text x="335.1" y="132.5">AC</text>
<text x="369.1" y="132.5">AC</text>
<text x="59.2" y="192.6" transform="rotate(-90 59.2 192.6)">2x6+TTx6mm² Cu</text>
<text x="63.2" y="192.6" transform="rotate(-90 63.2 192.6)">Bipol.Bandeja Perf.</text>
<text x="67.3" y="192.6" transform="rotate(-90 67.3 192.6)">0.6/1 kV,XLPE+Pol</text>
<text x="71.4" y="192.6" transform="rotate(-90 71.4 192.6)">RZ1-K(AS)</text>
<text x="93.1" y="192.6" transform="rotate(-90 93.1 192.6)">2x6+TTx6mm² Cu</text>
<text x="97.2" y="192.6" transform="rotate(-90 97.2 192.6)">Bipol.Bandeja Perf.</text>
<text x="101.3" y="192.6" transform="rotate(-90 101.3 192.6)">0.6/1 kV,XLPE+Pol</text>
<text x="105.3" y="192.6" transform="rotate(-90 105.3 192.6)">RZ1-K(AS)</text>
<text x="127.1" y="192.6" transform="rotate(-90 127.1 192.6)">2x6+TTx6mm² Cu</text>
<text x="131.1" y="192.6" transform="rotate(-90 131.1 192.6)">Bipol.Bandeja Perf.</text>
<text x="135.2" y="192.6" transform="rotate(-90 135.2 192.6)">0.6/1 kV,XLPE+Pol</text>
<text x="139.3" y="192.6" transform="rotate(-90 139.3 192.6)">RZ1-K(AS)</text>
<text x="161" y="192.6" transform="rotate(-90 161 192.6)">2x4+TTx4mm² Cu</text>
<text x="165.1" y="192.6" transform="rotate(-90 165.1 192.6)">Bipol.Bandeja Perf.</text>
<text x="169.1" y="192.6" transform="rotate(-90 169.1 192.6)">0.6/1 kV,XLPE+Pol</text>
<text x="173.2" y="192.6" transform="rotate(-90 173.2 192.6)">RZ1-K(AS)</text>
<text x="194.9" y="192.6" transform="rotate(-90 194.9 192.6)">2x4+TTx4mm² Cu</text>
<text x="199" y="192.6" transform="rotate(-90 199 192.6)">Bipol.Bandeja Perf.</text>
<text x="203.1" y="192.6" transform="rotate(-90 203.1 192.6)">0.6/1 kV,XLPE+Pol</text>
<text x="207.2" y="192.6" transform="rotate(-90 207.2 192.6)">RZ1-K(AS)</text>
<text x="228.9" y="192.6" transform="rotate(-90 228.9 192.6)">2x4+TTx4mm² Cu</text>
<text x="233" y="192.6" transform="rotate(-90 233 192.6)">Bipol.Bandeja Perf.</text>
<text x="237" y="192.6" transform="rotate(-90 237 192.6)">0.6/1 kV,XLPE+Pol</text>
<text x="241.1" y="192.6" transform="rotate(-90 241.1 192.6)">RZ1-K(AS)</text>
<text x="262.8" y="192.6" transform="rotate(-90 262.8 192.6)">2x2.5+TTx2.5mm² Cu</text>
<text x="266.9" y="192.6" transform="rotate(-90 266.9 192.6)">Bipol.Bandeja Perf.</text>
<text x="271" y="192.6" transform="rotate(-90 271 192.6)">0.6/1 kV,XLPE+Pol</text>
<text x="275" y="192.6" transform="rotate(-90 275 192.6)">RZ1-K(AS)</text>
<text x="296.8" y="192.6" transform="rotate(-90 296.8 192.6)">2x2.5+TTx2.5mm² Cu</text>
<text x="300.8" y="192.6" transform="rotate(-90 300.8 192.6)">Bipol.Bandeja Perf.</text>
<text x="304.9" y="192.6" transform="rotate(-90 304.9 192.6)">0.6/1 kV,XLPE+Pol</text>
<text x="309" y="192.6" transform="rotate(-90 309 192.6)">RZ1-K(AS)</text>
<text x="330.7" y="192.6" transform="rotate(-90 330.7 192.6)">2x2.5+TTx2.5mm² Cu</text>
<text x="334.8" y="192.6" transform="rotate(-90 334.8 192.6)">Bipol.Bandeja Perf.</text>
<text x="338.9" y="192.6" transform="rotate(-90 338.9 192.6)">0.6/1 kV,XLPE+Pol</text>
<text x="342.9" y="192.6" transform="rotate(-90 342.9 192.6)">RZ1-K(AS)</text>
<text x="364.7" y="192.6" transform="rotate(-90 364.7 192.6)">2x2,5+TTx2,5mm² Cu</text>
<text x="368.8" y="192.6" transform="rotate(-90 368.8 192.6)">0.6/1 kV XLPE</text>
<text x="372.9" y="192.6" transform="rotate(-90 372.9 192.6)">SZ1-K(AS+)</text>
<text x="57.2" y="207.8">C1F1</text>
<text x="91.2" y="207.8">C1F2</text>
<text x="125.1" y="207.8">C1F3</text>
<text x="159.1" y="207.8">C1F4</text>
<text x="193" y="207.8">C1F5</text>
<text x="227" y="207.8">C1F6</text>
<text x="260.9" y="207.8">C1F7</text>
<text x="294.8" y="207.8">C1F8</text>
<text x="328.8" y="207.8">C1F9</text>
<text x="360.6" y="207.7">RESERVA</text>
<text x="50.6" y="211.6">528W;168m;4.9%</text>
<text x="83.9" y="211.6">302W;155m;4.25%</text>
<text x="117.8" y="211.6">528W;140m;4.67%</text>
<text x="151.8" y="211.6">353W;120m;4.51%</text>
<text x="185.7" y="211.6">353W;109m;4.42%</text>
<text x="220.3" y="211.6">809W;90m;5.22%</text>
<text x="254.3" y="211.6">528W;77m;5.04%</text>
<text x="288.2" y="211.6">680W;59m;5.02%</text>
<text x="322.2" y="211.6">605W;37m;4.36%</text>
<text x="357.1" y="210.4">300W;10m;2.50%</text>
</g>
<g font-size="1.7">
<text x="245.3" y="81.7">Power Logic</text>
<text x="245.3" y="83.6">PM5100 Modbus</text>
<text x="245.4" y="79.7">Analizador de redes</text>
<text x="376.2" y="269.9">DFO Expediente: DIN-611 19</text>
<text x="364.4" y="281.5">ELECTRICIDAD. ESQUEMAS UNIFILARES</text>
</g>
<g font-size="1.6">
<text x="366.1" y="271.8">SOLUCIONES PRESCRIPTIVAS DE PCI EN T2-T3 y P1-P2 Y</text>
<text x="372.7" y="274">RENOVACIÓN DE CLIMATIZACIÓN EN T2</text>
</g>
<g font-size="1.3">
<text x="329.8" y="260.6">Ed.1</text>
<text x="333.6" y="260.6">28-10-2025</text>
<text x="341.8" y="260.6">As-Built. Edición primera</text>
<text x="363.2" y="268">PROYECTO:</text>
<text x="329.8" y="276.1">Dibujado por:</text>
<text x="329.8" y="279.9">Comprobado por:</text>
<text x="330" y="278">EUGENIO A. DEL CID GARRIDO</text>
<text x="330" y="281.8">EUGENIO A. DEL CID GARRIDO</text>
<text x="363.3" y="278.2">PLANO:</text>
<text x="363.4" y="276.2">SITUACIÓN: AEROPUERTO DE MÁLAGA - COSTA DEL SOL</text>
<text x="399.8" y="281.8">N. HOJA:</text>
<text x="405" y="279.7">0507</text>
<text x="329.9" y="283.7">Aprobado por:</text>
<text x="330" y="285.7">EUGENIO A. DEL CID GARRIDO</text>
<text x="330.1" y="287.5">ARCHIVO:</text>
<text x="372.9" y="286.6">(FAN-COILS PLANTA P20)</text>
<text x="376.5" y="284.1">CUADRO C1.1</text>
<text x="399.7" y="285.5">ESCALA:</text>
<text x="400.4" y="287.1">A1:</text>
<text x="404.8" y="283.4">04/17</text>
<text x="405.4" y="287.1">S/E</text>
<text x="400.4" y="288.9">A3:</text>
<text x="405.4" y="288.9">S/E</text>
</g>
<text font-size="1.2" x="399.8" y="278.1">N. PLANO:</text>
<text font-size="1.1" x="336.6" y="288.4">0507 Electricidad. Esquemas unifilares</text>
<text font-size=".9" x="266.2" y="248.3">M‐0‐A</text>
</svg>
